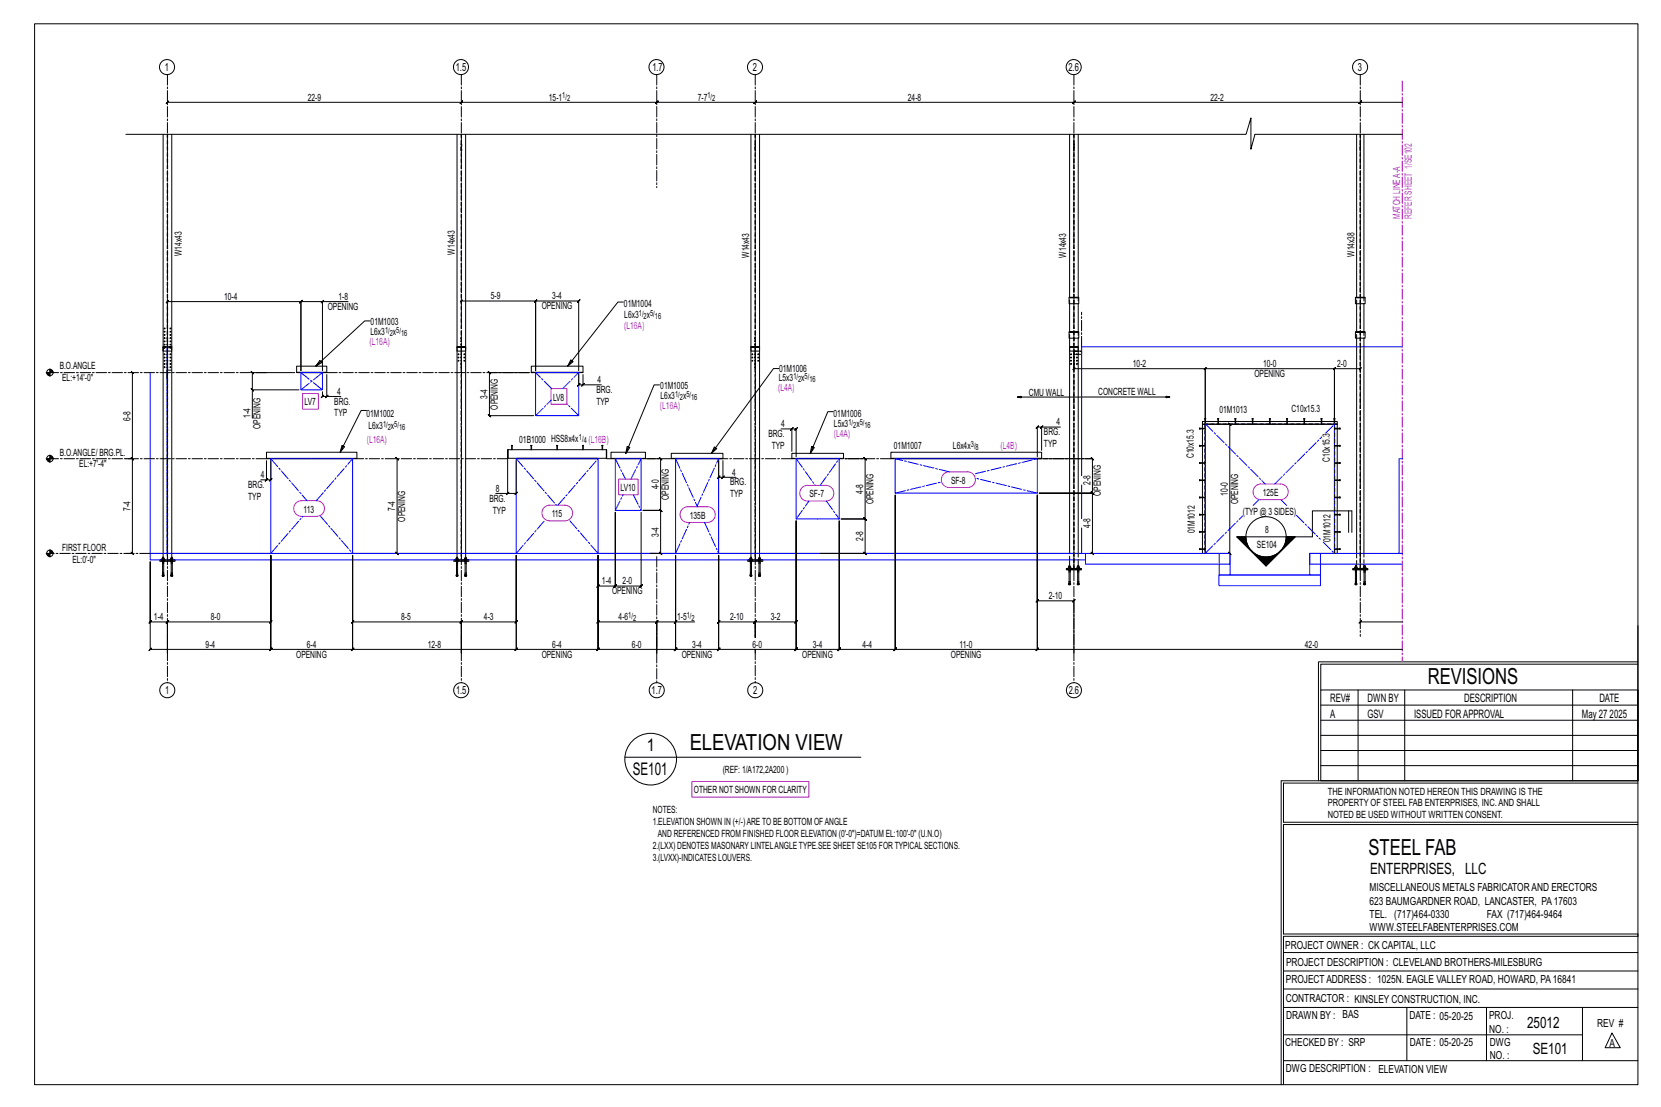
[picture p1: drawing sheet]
<svg xmlns="http://www.w3.org/2000/svg" width="914mm" height="610mm" viewBox="0 0 914 610" stroke-linecap="round" stroke-linejoin="round" font-family="sans-serif">
<g fill="none" stroke="#000" stroke-width=".55">
<path d="M19 13h883v584h-883zM92 56h162l-1 1 2-1-2 1 2-1h-1h108l-1 1 1-1-1 1 1-1h54l-1 1 1-1-1 1 1-1h175v1l1-1-1 1 1-1h-1h158l-1 1 2-1-2 1 2-1h-1h23M93 56l-2 1zM69 74h617l3-9v17l2-8h81M90 74v117h5M95 74v117M252 74v117M256 74v117M413 74v117M418 74v117M589 74v90M594 74v90"/>
<path d="M747 74v90M751 74v90M178 166v-1l-1 2zM178 166h-12v-1l-1 2 1-1v38v-38v-1l-1 2 1-1h-74l1-1-2 2 1-1v25M192 166h-14v38M204 177h-3l-27 25 2-4 1 2-3 2M254 166l1-1-2 1zM254 166h41h-1l1-1v1v38v-38h-1l2-1-1 1h24h-1l1-1v1v38M343 166h-3l-27 36 1-4 1 1-2 3M589 164h5zM589 164v3h5v-3M589 167v16"/>
<path d="M594 167v16M746 164h6zM746 164v3h6v-3M747 167v16M751 167v16M90 191v2h5v112M90 191h5M90 192v113M95 191v2M252 191h4zM252 191v2h4v-2M252 193v112"/>
<path d="M256 193v112M413 191h5zM413 191v2h5v-2M413 193v112M418 193v112M589 183h5zM589 183v3h5v-3M589 191h5zM589 191v2h5v-2M589 186v5M589 193v112M594 195h1v-2h-1v112"/>
<path d="M594 186v5M746 183h6zM746 183v3h6v-3M747 186v119M751 186v119M25 205h5M26 206l1 1M26 205l1 2M26 205l1 1M27 205v1M27 204l2 1M27 204l1 1"/>
<path d="M27 205h1M27 203v4M28 203l1 2M73 205h-1l1 1v-1v48M94 204h-2v5M138 214l2 1zM162 205h-23l-1-1 2 2-1-1v10M163 205h17zM163 205v-3h17v3M165 215h-26v15M178 216v2l-1 1 1-1h2M180 218h1l-2 1z"/>
<path d="M180 206v12h8M291 205h-22v-1l1 2-1-1v24v-1l1 2-1-1h25M292 205h29zM292 205v-3h29v3M319 206v6l-1 1 1-2v1h2M321 212l1-1-2 2zM321 206v6h10M363 212h-3l-15 38v-4h2l-2 4M429 203h-3l-34 47 1-4 2 1-3 3M591 203v1l1-2-1 1h73l-1 1 1-2v1v28M644 219l-2-1v1h2h-84l2-1v1h-2M749 203v-1l-1 2 1-1h-14v-1l-1 2 1-1v28"/>
<path d="M202 226h-3l-12 23 1-4 2 1-3 3M430 236h6v13M435 237l2-2zM436 236h2v1l1-2-1 1v16M459 227h-3l-10 23 1-4h1l-2 4M573 235l1-1-1 2zM573 235h-2l1-1-2 2 1-1v17M584 235h-11v13M660 236h1zM661 236h1M662 234h2v71h-2zM662 232h74v2h-74z"/>
<path d="M663 234h72M663 231h1zM663 231v1M664 233v-30l-1 1 1-2v1h71l-1 1 1-2v1v30M664 231v1M670 231h1zM670 231v1M671 231v1M677 234l-1-1 2 1h-1v71M680 231h.1M680 231v1M689 231h1z"/>
<path d="M689 231v1M690 231v1M699 231h.1M699 231v1M708 231h1zM708 231v1M709 231v1M718 231h.1M718 231v1M727 231h1zM727 231v1M728 231v1"/>
<path d="M734 231h1zM734 231v1M735 234h1v71h-1zM735 231v1M736 236h2M738 236h.1M25 253h5M26 253l1 1M27 253h.1M27 251l2 2M27 252l1 1M27 251v4"/>
<path d="M28 251l1 1M69 253h4l-1-1 2 1h-1v52l-1-1 2 1h-1h-4M72 252l1 1zM147 252l49 1zM147 252v-3h49v3M147 254v10h-3M149 254v10h1l-2 1 1-1h-2M219 253l-1-1 1 1v52M279 248l1 4zM279 253v19h-6M280 248h54v4h-54zM282 245h.1"/>
<path d="M282 245v3v-3M284 254v18l1-1-2 1h1h-5M284 252l45 1zM292 245h1zM292 245v3l1-3M306 245h1zM307 245v3v-3M321 245h.1M321 245v3v-3M331 245h1zM331 245v3l1-3M334 248v4z"/>
<path d="M336 252l19 1zM336 252v-3h19v3M356 253h8l-1-1 1 1v28l-1-1 1 2v-1h-10h10l-1-1 1 2v-1v24l-1-1 1 1h-6M370 252l28 1zM370 252v-2h28v2M396 254v9l-1 1 1-2v1h2M398 254v9h7M436 252l28 1zM436 252v-2h28v2M465 253h11v-1l1 1h-1v33v-1l1 1h-1h-13h13v-1l1 1h-1v19v-1l1 1h-1h-25M490 252l83 1zM490 252v-3h83v3"/>
<path d="M574 253h27v-1l1 1h-1v19v-1l1 1h-1h-29h29v-1l1 1h-1v33v-1l1 1h-1h-1M660 245l1 1zM660 255h1zM661 245h1M661 246h1M661 255h1M736 245h2M736 246h2M736 255h2M738 245v1zM738 255h.1M147 264l-1 1z"/>
<path d="M279 272l1-1-1 1zM398 263l1-1-2 2zM571 273v85h-1l2-1-1 1h201M660 264l1 1zM660 274h1zM661 264h1M661 265h1M661 274h1M736 264h2M736 265h2M736 274h2M738 264v1z"/>
<path d="M738 274h.1M353 282v41l1-1-2 1h1h-14v-1l-1 1h1v-41v41v-1l-1 1h1h-10l1-1-1 1v-17v36v1l1-1h-1h33l-1 1 1-1v18v-18l-1 1 1-1h10M438 287v55h1l-1 1v-1h-22l-1 1 1-1v9v-9l-1 1 1-1h-20l-1 1 1-1v-36v52v-1l-1 1h1h-24l1-1-2 1h1v-52v52l1-1-2 1h1h-43l1-1-1 1v-52v52l1-1-1 1h-45l1-1-2 1h1v-52M660 283l1 1zM660 293h1zM661 283h1M661 284h1M661 293h1M681 296l16 15 16-15-16 16zM681 296l16 15 16-15M681 296l7 6M682 296l6 6"/>
<path d="M682 296l5 5M682 296l5 4M683 296l4 4M683 296l3 3M684 296l2 2M685 296l1 1M685 296h1M708 296h5l-16 16-16-16h5M708 296h.1M709 296h-1M709 296l-1 1M710 296l-2 1"/>
<path d="M710 296l-2 2M711 296l-3 3M711 296l-4 3M711 296l-4 4M712 296l-5 5M712 296l-6 6M736 283h2M736 284h2M736 293h2M738 283v1zM738 293h.1M742 281v12"/>
<path d="M744 293v-12h-22v15h-36M25 305h5M26 305l1 1M27 305v1M27 305h.1M27 304l2 1M27 304l1 1M27 303l2 2M27 303v4M28 303l1 1M88 308h8v1h-8zM88 309h8"/>
<path d="M90 309v8M90 317h.1M94 309v8M94 317h.1M94 317h1h-1zM95 309v8h-1M149 306v36h1l-2 1 1-1h-57h1l-2 1 1-1v18v-18h1l-2 1 1-1h-9l-1 1 1-1v-33v49h-1l1-1v1h66h-1l2-1-1 1v-52v52h-1l2-1-1 1h45h-1l2-1-1 1v-52v36l-1 1 2-1h-1h60l-1 1 2-1h-1v18v-18l-1 1 2-1h-1h30l-1 1 2-1h-1v-36v52l1-1-2 1h1h-90l1-1-2 1h1v-52M218 304l1 1zM250 308h8v1h-8zM250 309h8M251 309v8M251 317h.1"/>
<path d="M251 317h1h-1zM252 309v8h-1M256 309v8M256 317h.1M256 317h1h-1zM257 309v8h-1M372 306v36h10M396 306v52h-1l1-1v1h42l1-1-1 1v-71v71l1-1-1 1h24h-1l2-1-1 1v-71v71h-1l2-1-1 1h31h-1l2-1-1 1v-85v85h-1l2-1-1 1h78h-1l2-1-1 1v-85v58l-1 1 2-2-1 1h20v1l1-2-1 1v29M412 308h8v1h-8zM412 309h8M413 309v8M413 317h.1"/>
<path d="M413 317h1h-1zM414 309v8h-1M418 309v8M418 317h.1M418 309l1 8h-1M587 313h8v1h-8zM587 314h8M589 314v8M589 313h.1M589 312h-1l1 1M589 312v1h-1h1M589 308v5h5v-5"/>
<path d="M593 314v8M594 312v1M594 314v8h-1M594 313h.1M660 302l1 1zM661 302h1M661 303h1M676 304l2 1zM691 305l6 6 6-6M692 305l5 6 5-6M692 306l5 4M693 306l4 4 4-4"/>
<path d="M694 306l3 4M694 306l3 3 3-3M695 306l2 3M695 307l2 2 2-2M695 307l2 1 2-1M695 307l2 1M696 307l1 1 1-1M696 307h1M696 307h1h1M697 307h.1M698 307l-1 1M700 306l-3 3"/>
<path d="M701 306l-4 4M702 306l-5 5M736 302h2M736 303h2M738 302v1zM745 313h8v1h-8zM745 314h8M746 314v8M746 313h.1M746 312h1v1h-1zM747 313h.1M747 312h.1"/>
<path d="M747 312h-1v1M747 314v8h-1M747 313h-1h1M747 311v2h4v-2M751 312h1M751 314v8M751 313h.1M751 312v1zM751 313h1h-1M751 312v1M752 313h.1M752 314v7"/>
<path d="M589 322h.1M589 321v1zM593 322h.1M593 321h1v1h-1zM746 322h.1M746 321h1v1h-1zM751 322h.1M751 321v1zM751 321v1M752 322h-1M372 342h1l-2 1zM416 358v2z"/>
<path d="M749 342h1l-2 1zM749 342h23M902 345v85h-197M727 380h175v50h-175zM748 380v50M773 380v50M866 380v50M902 366h-175v14M902 364h-176v66M727 397h175M727 388h175M344 417h130"/>
<path d="M727 413h175M727 405h175M705 430v167M727 422h175M902 431h-195v22h195M902 454h-195v60h195v2h-195v81M707 535h195M707 525h195M707 555h195M707 545h195M774 555v29M818 555v29"/>
<path d="M871 555v29M707 570h164M887 569l5 8h-8zM707 584h195"/>
<circle cx="92" cy="37" r="4"/>
<circle cx="254" cy="37" r="4"/>
<circle cx="361" cy="37" r="4"/>
<circle cx="416" cy="37" r="4"/>
<circle cx="591" cy="37" r="4"/>
<circle cx="749" cy="37" r="4"/>
<circle cx="27" cy="205" r="1.8"/>
<circle cx="27" cy="253" r="1.8"/>
<circle cx="697" cy="296" r="11"/>
<circle cx="27" cy="305" r="1.8"/>
<circle cx="92" cy="380" r="4"/>
<circle cx="254" cy="380" r="4"/>
<circle cx="362" cy="380" r="4"/>
<circle cx="416" cy="380" r="4"/>
<circle cx="591" cy="380" r="4"/>
<circle cx="358" cy="418" r="14"/>
</g>
<path d="M772 45v319" fill="none" stroke="#f0f" stroke-width=".55" stroke-dasharray="5.8 1 1 1"/>
<g fill="none" stroke="#00f" stroke-width=".55">
<path d="M92 191v114M595 191v71v-71h177M83 205v100h66v-52h45v52h90v-52h45v52h43v-52h24v52h199v-14v14M166 205h12v10h-12zM295 205h24v24h-24zM339 253h14v28h-14zM438 253h24v33h-24zM493 253h78v19h-78zM772 253h-2v52h2h-51v6h51M595 267v19M83 305h515v3h-515zM357 305h4"/>
<path d="M598 305h79v6h-79zM671 317h56v6h-56zM671 305h6v12h-6zM677 305h-13v-71h71v71h-14M677 317h44M721 305h6v12h-6z"/>
</g>
<g fill="none" stroke="#000" stroke-width=".55" stroke-dasharray="2 1.4">
<path d="M92 74v234M254 79v4zM254 74v234M416 74v234M416 79v4zM591 74v239M591 79v4zM749 74v239M749 79v4zM589 167v-3M594 164v3M747 167v-3"/>
<path d="M749 164v-90M751 164v3M90 191h.1M90 193v-1M91 191h.1M92 199h.1M92 198h.1M92 197h.1M92 195h.1M92 192h.1M92 191h.1M92 190h.1"/>
<path d="M92 188h.1M92 186h.1M92 191v-117M93 191h.1M94 191h.1M95 191v2M252 191h.1M252 193v-2M252 191h1M253 191h-1M253 191h.1M254 195h.1"/>
<path d="M254 197h.1M254 199h.1M254 198h.1M254 186h.1M254 188h.1M254 190h.1M254 192h.1M254 191h.1M254 191v-117M255 191h.1M256 191h.1M256 191v2"/>
<path d="M413 191h.1M413 193v-2M414 191h.1M415 191h.1M416 195h.1M416 197h.1M416 199h.1M416 198h.1M416 186h.1M416 188h.1M416 190h.1M416 192h.1"/>
<path d="M416 191h.1M416 191v-117M417 191h.1M418 191v2M589 193v-2M589 186v-3M590 191h.1M591 195h.1M591 197h.1M591 199h.1M591 198h.1M591 193h4"/>
<path d="M592 191h.1M593 191h.1M594 195h-3v-2h3M594 183v3M594 191v2M747 186v-3M751 183v3M92 202h.1M92 200h.1M92 201h.1M254 200h.1M254 202h.1"/>
<path d="M254 201h.1M416 200h.1M416 202h.1M416 201h.1M591 200h.1M591 202h.1M591 201h.1M662 236h1M663 236h-1M663 234v71M664 233l-1-1M664 232v1"/>
<path d="M671 233l-1-1M671 232v1M680 233v-1M680 232v1M690 233l-1-1M690 232v1M699 233v-1M699 232v1M709 233l-1-1M709 232v1M718 233v-1M718 232v1"/>
<path d="M728 233l-1-1M728 232v1M735 233l-1-1M735 236h1M735 232v1M736 236h-1M736 233h-74M662 245h1M662 255h1M663 245l-1 1M663 255h-1M735 246l1-1"/>
<path d="M735 255h1M736 246h-1M736 255h-1M662 264h1M662 274h1M663 264l-1 1M663 274h-1M735 265l1-1M735 274h1M736 265h-1M736 274h-1M662 283h1"/>
<path d="M662 293h1M663 283l-1 1M663 293h-1M735 284l1-1M735 293h1M736 284h-1M736 293h-1M89 308h2zM89 307h1M89 309v-1M89 309l1-1v1M89 308v-1"/>
<path d="M89 317h.1M89 309h1M89 308h1M90 317h.1M90 309v-1M90 308v-1M90 317v-2M90 310v-1M90 309h-1M90 309h.1M90 308h.1M90 308h-1"/>
<path d="M90 307h.1M90 309l-1-1M90 307v1zM90 308l-1-1M90 308v1M90 307v1M90 315v2M90 309v1M92 308v-117M94 308h1zM94 309v-1M94 308h1"/>
<path d="M94 308v-1M94 317h.1M94 309h.1M94 308h.1M94 309v-2M94 317v-2M94 310v-1M94 307h1v1M94 307h1v1h-1zM94 309l1-1-1 1M95 307v1M95 317h.1"/>
<path d="M95 305v3h-5v-3M95 309h.1M95 308h.1M95 308h-1M95 308v1M95 315v2M95 309v1M95 309h-1M251 308h1zM251 307h.1M251 309v-1M251 309l1-1-1 1"/>
<path d="M251 308v-1M251 317h.1M251 309h.1M251 309h1M251 308h.1M251 310v-1M251 317v-2M251 307h1M251 307h1v1h-1zM251 308h1l-1 1M251 308h1M252 309h.1"/>
<path d="M252 307v1M252 317h.1M252 308h.1M252 308h-1M252 308v1M252 315v2M252 309v1M252 309h-1M254 308v-117M255 308h2zM256 309v-1M256 308h1"/>
<path d="M256 308v-1M256 317h.1M256 309h.1M256 308h.1M256 309v-2M256 310v-1M256 317v-2M256 307h1v1M256 307h1v1h-1zM256 309v-1v1M256 307v1M256 305v3h-4v-3"/>
<path d="M256 308v1M256 309h1M257 307v1M257 317h.1M257 308v1M257 309h-1M257 309h.1M257 308h-1M257 308h.1M257 315v2M257 309v1M413 308h1z"/>
<path d="M413 307h.1M413 309v-1M413 309v-1v1M413 308v-1M413 317h.1M413 309h.1M413 309h1M413 308h.1M413 317v-2M413 310v-1M413 307h1M413 307h1v1h-1z"/>
<path d="M413 308h1l-1 1M413 307v1M413 308h1M413 308v1M414 309h-1M414 308h.1M414 309h.1M414 308h-1M414 307v1M414 317h.1M414 308v1M414 315v2"/>
<path d="M414 309v1M416 308v-117M417 308h2zM418 309v-1M418 308h1M418 308v-1M418 317h.1M418 309h.1M418 308h.1M418 309v-2M418 317v-2M418 310v-1"/>
<path d="M418 307v1M418 307v1zM418 309v-1v1M418 305v3h-5v-3M418 308v1M418 315v2M418 309v1M419 308v1M419 309h-1M419 309h.1M588 314v-1M588 313h1"/>
<path d="M589 313v-1M589 314h.1M589 313h.1M589 314v-1M589 315v-1M589 312h.1M589 313v1zM589 312v1M589 312v1zM589 313h1h-1M589 308v-3M589 313v1"/>
<path d="M589 314v1M589 314h-1M591 313v-239M593 312h.1M593 314v-1M593 313h1M593 313v-1M593 314h.1M593 313h.1M593 315v-1M593 312h1M593 312l1 1z"/>
<path d="M593 313l1 1zM593 314h1M594 314h-1M594 313h-1h1M594 312h.1M594 305v3M594 314h.1M594 313h.1M594 313h-1M594 312v1M594 313v1M594 314v1"/>
<path d="M662 302h1M663 302l-1 1M735 303l1-1M735 305v-71M736 303h-1M746 314v-1M746 313h1M746 313v-1M746 314h.1M746 314h1M746 313h.1M746 315v-1"/>
<path d="M746 312h.1M746 312h1M746 313v1zM746 312v1M747 313h.1M747 314h-1M747 314h.1M747 312v1M747 313l-1 1M747 313v1M747 313v-1M747 314v1"/>
<path d="M747 313h-1M747 313h-1h1M747 311v-6M749 313v-149M751 314v-1M751 313v-1M751 313h-1h1M751 312h.1M751 313h1h-1M751 305v6M751 313h1M751 314h.1"/>
<path d="M751 313h.1M751 315v-1M751 312h1M751 312v1M751 313v1zM751 313v1M751 314h1M752 314h.1M752 314h-1M752 313h.1M752 313v1M752 312v1"/>
<path d="M752 314v1M752 313h-1M752 313l-1 1M589 322v-1M589 321v-1M589 321v1M589 320v1M593 322v-1M593 321v-1M594 322v-1M594 321v1M594 320v1"/>
<path d="M746 322v-1M746 321v-1M747 321v1M747 320v1M751 322v-1M751 321v-1M751 321v1M752 321v1M752 320v1"/>
<circle cx="91" cy="184" r=".2"/>
<circle cx="91" cy="195" r=".2"/>
<circle cx="91" cy="188" r=".2"/>
<circle cx="91" cy="199" r=".2"/>
<circle cx="91" cy="181" r=".2"/>
<circle cx="91" cy="190" r=".2"/>
<circle cx="91" cy="197" r=".2"/>
<circle cx="91" cy="183" r=".2"/>
<circle cx="91" cy="186" r=".2"/>
<circle cx="91" cy="192" r=".2"/>
<circle cx="94" cy="181" r=".2"/>
<circle cx="94" cy="197" r=".2"/>
<circle cx="94" cy="183" r=".2"/>
<circle cx="94" cy="199" r=".2"/>
<circle cx="94" cy="190" r=".2"/>
<circle cx="94" cy="184" r=".2"/>
<circle cx="94" cy="195" r=".2"/>
<circle cx="94" cy="188" r=".2"/>
<circle cx="94" cy="186" r=".2"/>
<circle cx="94" cy="192" r=".2"/>
<circle cx="252" cy="195" r=".2"/>
<circle cx="252" cy="197" r=".2"/>
<circle cx="252" cy="199" r=".2"/>
<circle cx="256" cy="197" r=".2"/>
<circle cx="256" cy="199" r=".2"/>
<circle cx="256" cy="195" r=".2"/>
<circle cx="414" cy="199" r=".2"/>
<circle cx="414" cy="195" r=".2"/>
<circle cx="414" cy="197" r=".2"/>
<circle cx="417" cy="199" r=".2"/>
<circle cx="417" cy="197" r=".2"/>
<circle cx="417" cy="195" r=".2"/>
<circle cx="590" cy="199" r=".2"/>
<circle cx="590" cy="195" r=".2"/>
<circle cx="590" cy="197" r=".2"/>
<circle cx="593" cy="197" r=".2"/>
<circle cx="593" cy="199" r=".2"/>
<circle cx="593" cy="195" r=".2"/>
<circle cx="91" cy="202" r=".2"/>
<circle cx="91" cy="200" r=".2"/>
<circle cx="94" cy="202" r=".2"/>
<circle cx="94" cy="200" r=".2"/>
<circle cx="590" cy="200" r=".2"/>
<circle cx="593" cy="200" r=".2"/>
</g>
<path d="M167 217h8v8h-8zM303 214h9v9h-9zM163 277l2-1h9a4 4 0 0 1 5 4 4 4 0 0 1-5 4h-8a4 4 0 0 1-4-2 4 4 0 0 1 1-5zM300 279l2-1h9a4 4 0 0 1 4 5 4 4 0 0 1-4 4h-8a4 4 0 0 1-4-3 4 4 0 0 1 1-5zM341 264h10v8h-10zM442 268l2-1h11a4 4 0 0 1 4 5 4 4 0 0 1-4 4h-10a4 4 0 0 1-4-3 4 4 0 0 1 1-5zM520 261l2-1h11a4 4 0 0 1 4 4 4 4 0 0 1-4 4h-10a4 4 0 0 1-4-2 4 4 0 0 1 1-5zM691 268l2-1h12a4 4 0 0 1 4 4 4 4 0 0 1-4 4h-11a4 4 0 0 1-4-3 4 4 0 0 1 1-4zM376 280l2-1h11a4 4 0 0 1 5 4 4 4 0 0 1-5 5h-10a4 4 0 0 1-4-3 4 4 0 0 1 1-5zM381 430h64v9h-64z" fill="none" stroke="#f0f" stroke-width=".55"/>
<g fill="none" stroke="#000" stroke-width=".55" stroke-dasharray="5.8 1 1 1">
<path d="M92 41v335M254 41v335M362 41v62M416 41v310M591 41v335M749 41v309M595 191v-19M147 205h-120M180 205h112M147 253h-120M279 253h-83M336 253h-2"/>
<path d="M370 253h-15M436 253h-40M490 253h-26M571 253h30M83 305h-56M362 307v69M416 358v18"/>
</g>
<g fill="none" stroke="#00f" stroke-width=".55" stroke-dasharray="5.8 1 1 1">
<path d="M166 215l12-10M166 205l12 10M304 214l-9-9M310 214l9-9M295 229l8-9M319 229l-7-7M664 233l33 34M730 239l5-6M149 253l20 23M284 253l22 25M339 253l5 11M372 253l12 26"/>
<path d="M438 253l11 14M523 260l-30-7M174 276l20-23M307 278l22-25M347 264l6-11M349 272l4 9M384 279l12-26M452 267l10-14M455 276l7 10M493 272l25-7M537 261l34-8M571 272l-34-9"/>
<path d="M690 278l3-3M702 267l26-26M705 275l3 3M176 284l18 21M314 287l15 18M339 281l4-9M388 288l8 17M438 286l7-10M714 284l13 13M728 299l7 6M149 305l18-21M284 305l16-18"/>
<path d="M372 305l8-17M664 305l20-21"/>
</g>
<g font-size="12.2">
<text x="786" y="377">REVISIONS</text>
<text x="380" y="413">ELEVATION VIEW</text>
<text x="753" y="471">STEEL FAB</text>
</g>
<g font-size="9.6">
<text x="356" y="414">1</text>
<text x="348" y="427">SE101</text>
</g>
<g font-size="8.6">
<text x="754" y="481">ENTERPRISES, LLC</text>
<text x="841" y="566">25012</text>
<text x="844" y="580">SE101</text>
</g>
<g font-size="6.4">
<text x="732" y="386">REV#</text>
<text x="753" y="386">DWN BY</text>
<text x="806" y="386">DESCRIPTION</text>
<text x="880" y="386">DATE</text>
<text x="732" y="395">A</text>
<text x="753" y="395">GSV</text>
<text x="778" y="395">ISSUED FORAPPROVAL</text>
<text x="871" y="395">May 27</text>
<text x="886" y="395">2025</text>
</g>
<g font-size="6.2">
<text x="91" y="39">1</text>
<text x="251" y="39">1.5</text>
<text x="359" y="39">1.7</text>
<text x="414" y="39">2</text>
<text x="588" y="39">2.6</text>
<text x="748" y="39">3</text>
<text x="91" y="382">1</text>
<text x="251" y="382">1.5</text>
<text x="359" y="382">1.7</text>
<text x="415" y="382">2</text>
<text x="588" y="382">2.6</text>
</g>
<g font-size="6.1">
<text x="754" y="491">MISCELLANEOUS METALS FABRICATORAND ERECTORS</text>
<text x="754" y="498">623 BAUMGARDNER ROAD, LANCASTER, PA17603</text>
<text x="754" y="505">TEL. (717)464-0330</text>
<text x="819" y="505">FAX (717)464-9464</text>
<text x="754" y="513">WWW.STEELFABENTERPRISES.COM</text>
<text x="708" y="523">PROJECT OWNER : CK CAPITAL, LLC</text>
<text x="708" y="532">PROJECT DESCRIPTION : CLEVELAND BROTHERS-MILESBURG</text>
<text x="708" y="541">PROJECTADDRESS : 1025N. EAGLE VALLEY ROAD, HOWARD, PA16841</text>
<text x="708" y="552">CONTRACTOR : KINSLEY CONSTRUCTION, INC.</text>
<text x="708" y="561">DRAWN BY : BAS</text>
<text x="776" y="561">DATE : 05-20-25</text>
<text x="820" y="561">PROJ.</text>
<text x="820" y="569">NO. :</text>
<text x="879" y="566">REV #</text>
<text x="708" y="576">CHECKED BY : SRP</text>
<text x="776" y="576">DATE : 05-20-25</text>
<text x="820" y="576">DWG</text>
<text x="886" y="577">A</text>
<text x="820" y="583">NO. :</text>
<text x="708" y="590">DWG DESCRIPTION : ELEVATION VIEW</text>
</g>
<g font-size="5.5">
<text x="169" y="55">22-9</text>
<text x="302" y="55">15-1</text>
<text x="384" y="55">7-7</text>
<text x="500" y="55">24-8</text>
<text x="666" y="55">22-2</text>
<text x="100" y="141" transform="rotate(-90 100 141)">W14x43</text>
<text x="250" y="140" transform="rotate(-90 250 140)">W14x43</text>
<text x="412" y="142" transform="rotate(-90 412 142)">W14x43</text>
<text x="587" y="142" transform="rotate(-90 587 142)">W14x43</text>
<text x="746" y="142" transform="rotate(-90 746 142)">W14x38</text>
<text x="123" y="165">10-4</text>
<text x="186" y="165">1-8</text>
<text x="270" y="165">5-9</text>
<text x="304" y="165">3-4</text>
<text x="180" y="171">OPENING</text>
<text x="298" y="170">OPENING</text>
<text x="344" y="169">01M1004</text>
<text x="204" y="179">01M1003</text>
<text x="344" y="175">L6x3</text>
<text x="356" y="175">x</text>
<text x="204" y="185">L6x3</text>
<text x="216" y="185">x</text>
<text x="33" y="203">B.O.ANGLE</text>
<text x="624" y="202">10-2</text>
<text x="695" y="202">10-0</text>
<text x="736" y="202">2-0</text>
<text x="34" y="210">EL:+14'-0&quot;</text>
<text x="429" y="210">L5x3</text>
<text x="429" y="205">01M1006</text>
<text x="441" y="210">x</text>
<text x="691" y="208">OPENING</text>
<text x="329" y="211">4</text>
<text x="364" y="214">01M1005</text>
<text x="186" y="217">4</text>
<text x="268" y="220" transform="rotate(-90 268 220)">3-4</text>
<text x="304" y="221">LV8</text>
<text x="328" y="217">BRG.</text>
<text x="364" y="220">L6x3</text>
<text x="376" y="220">x</text>
<text x="566" y="218">CMU WALL</text>
<text x="605" y="217">CONCRETE WALL</text>
<text x="168" y="223">LV7</text>
<text x="184" y="223">BRG.</text>
<text x="274" y="226" transform="rotate(-90 274 226)">OPENING</text>
<text x="328" y="223">TYP</text>
<text x="671" y="228">01M1013</text>
<text x="711" y="227">C10x15.3</text>
<text x="72" y="232" transform="rotate(-90 72 232)">6-8</text>
<text x="138" y="230" transform="rotate(-90 138 230)">1-4</text>
<text x="184" y="229">TYP</text>
<text x="202" y="230">01M1002</text>
<text x="459" y="230">01M1006</text>
<text x="143" y="236" transform="rotate(-90 143 236)">OPENING</text>
<text x="203" y="236">L6x3</text>
<text x="215" y="236">x</text>
<text x="430" y="235">4</text>
<text x="459" y="235">L5x3</text>
<text x="471" y="235">x</text>
<text x="575" y="240">BRG.</text>
<text x="582" y="234">4</text>
<text x="286" y="244">01B1000 HSS8x4x</text>
<text x="423" y="241">BRG.</text>
<text x="33" y="251">B.O.ANGLE/ BRG.PL.</text>
<text x="425" y="247">TYP</text>
<text x="492" y="247">01M1007</text>
<text x="525" y="248">L6x4x</text>
<text x="575" y="246">TYP</text>
<text x="44" y="257">EL:+7'-4&quot;</text>
<text x="657" y="252" transform="rotate(-90 657 252)">C10x15.3</text>
<text x="732" y="254" transform="rotate(-90 732 254)">C10x15.3</text>
<text x="144" y="263">4</text>
<text x="403" y="262">4</text>
<text x="137" y="269">BRG.</text>
<text x="363" y="269" transform="rotate(-90 363 269)">4-0</text>
<text x="402" y="267">BRG.</text>
<text x="524" y="266">SF-8</text>
<text x="600" y="267" transform="rotate(-90 600 267)">2-8</text>
<text x="137" y="275">TYP</text>
<text x="273" y="271">8</text>
<text x="342" y="270">LV10</text>
<text x="368" y="275" transform="rotate(-90 368 275)">OPENING</text>
<text x="402" y="274">TYP</text>
<text x="446" y="274">SF-7</text>
<text x="475" y="272" transform="rotate(-90 475 272)">4-8</text>
<text x="606" y="273" transform="rotate(-90 606 273)">OPENING</text>
<text x="676" y="273" transform="rotate(-90 676 273)">10-0</text>
<text x="695" y="273">125E</text>
<text x="72" y="281" transform="rotate(-90 72 281)">7-4</text>
<text x="218" y="281" transform="rotate(-90 218 281)">7-4</text>
<text x="269" y="276">BRG.</text>
<text x="481" y="278" transform="rotate(-90 481 278)">OPENING</text>
<text x="682" y="278" transform="rotate(-90 682 278)">OPENING</text>
<text x="167" y="282">113</text>
<text x="223" y="287" transform="rotate(-90 223 287)">OPENING</text>
<text x="271" y="283">TYP</text>
<text x="304" y="285">115</text>
<text x="380" y="286">135B</text>
<text x="684" y="283">(TYP@ 3 SIDES)</text>
<text x="600" y="291" transform="rotate(-90 600 291)">4-8</text>
<text x="658" y="294" transform="rotate(-90 658 294)">01M1012</text>
<text x="697" y="294">8</text>
<text x="363" y="295" transform="rotate(-90 363 295)">3-4</text>
<text x="475" y="298" transform="rotate(-90 475 298)">2-8</text>
<text x="732" y="299" transform="rotate(-90 732 299)">01M1012</text>
<text x="34" y="303">FIRST FLOOR</text>
<text x="692" y="302">SE104</text>
<text x="40" y="310">EL:0'-0&quot;</text>
<text x="331" y="322">1-4</text>
<text x="343" y="322">2-0</text>
<text x="337" y="327">OPENING</text>
<text x="577" y="330">2-10</text>
<text x="85" y="341">1-4</text>
<text x="116" y="341">8-0</text>
<text x="221" y="341">8-5</text>
<text x="266" y="341">4-3</text>
<text x="341" y="341">4-6</text>
<text x="373" y="341">1-5</text>
<text x="402" y="341">2-10</text>
<text x="424" y="341">3-2</text>
<text x="113" y="357">9-4</text>
<text x="169" y="357">6-4</text>
<text x="235" y="357">12-8</text>
<text x="304" y="357">6-4</text>
<text x="348" y="357">6-0</text>
<text x="381" y="357">3-4</text>
<text x="414" y="357">6-0</text>
<text x="447" y="357">3-4</text>
<text x="475" y="357">4-4</text>
<text x="528" y="357">11-0</text>
<text x="718" y="357">42-0</text>
<text x="163" y="362">OPENING</text>
<text x="298" y="362">OPENING</text>
<text x="375" y="362">OPENING</text>
<text x="442" y="362">OPENING</text>
<text x="523" y="362">OPENING</text>
<text x="398" y="426">(REF: 1/A172,2A200 )</text>
<text x="382" y="436">OTHER NOT SHOWN FOR CLARITY</text>
<text x="731" y="438">THE INFORMATION NOTED HEREON THIS DRAWING IS THE</text>
<text x="359" y="448">NOTES:</text>
<text x="731" y="444">PROPERTY OF STEEL FAB ENTERPRISES, INC.AND SHALL</text>
<text x="359" y="454">1.ELEVATION SHOWN IN (+/-)ARETO BE BOTTOM OFANGLE</text>
<text x="731" y="451">NOTED BE USED WITHOUT WRITTEN CONSENT.</text>
<text x="362" y="461">AND REFERENCED FROM FINISHED FLOOR ELEVATION (0'-0&quot;)=DATUM EL:100'-0&quot; (U.N.O)</text>
<text x="359" y="467">2.(LXX) DENOTES MASONARYLINTELANGLETYPE.SEE SHEET SE105 FOR TYPICALSECTIONS.</text>
<text x="359" y="474">3.(LVXX)-INDICATES LOUVERS.</text>
</g>
<g font-size="5.5" fill="#f0f">
<text x="771" y="121" transform="rotate(-90 771 121)">MATCH LINEA-A</text>
<text x="777" y="121" transform="rotate(-90 777 121)">REFER SHEET 1/SE102</text>
<text x="344" y="181">(L16A)</text>
<text x="203" y="190">(L16A)</text>
<text x="428" y="215">(L4A)</text>
<text x="363" y="225">(L16A)</text>
<text x="202" y="244">(L16A)</text>
<text x="324" y="244">(L16B)</text>
<text x="459" y="241">(L4A)</text>
<text x="551" y="247">(L4B)</text>
</g>
<g font-size="4.7">
<text x="310" y="54">1/</text>
<text x="312" y="56">2</text>
<text x="389" y="54">1/</text>
<text x="392" y="56">2</text>
<text x="352" y="174">1/</text>
<text x="358" y="174">5/</text>
<text x="354" y="175">2</text>
<text x="361" y="175">16</text>
<text x="212" y="183">1/</text>
<text x="215" y="185">2</text>
<text x="218" y="183">5/</text>
<text x="221" y="185">16</text>
<text x="437" y="209">1/</text>
<text x="443" y="209">5/</text>
<text x="439" y="210">2</text>
<text x="446" y="210">16</text>
<text x="372" y="219">1/</text>
<text x="374" y="220">2</text>
<text x="378" y="219">5/</text>
<text x="380" y="220">16</text>
<text x="467" y="234">1/</text>
<text x="473" y="234">5/</text>
<text x="211" y="235">1/</text>
<text x="213" y="237">2</text>
<text x="217" y="235">5/</text>
<text x="220" y="237">16</text>
<text x="470" y="236">2</text>
<text x="476" y="236">16</text>
<text x="319" y="242">1/</text>
<text x="321" y="244">4</text>
<text x="534" y="246">3/</text>
<text x="537" y="248">8</text>
<text x="346" y="340">1/</text>
<text x="348" y="342">2</text>
<text x="378" y="340">1/</text>
<text x="381" y="342">2</text>
</g>
</svg>
